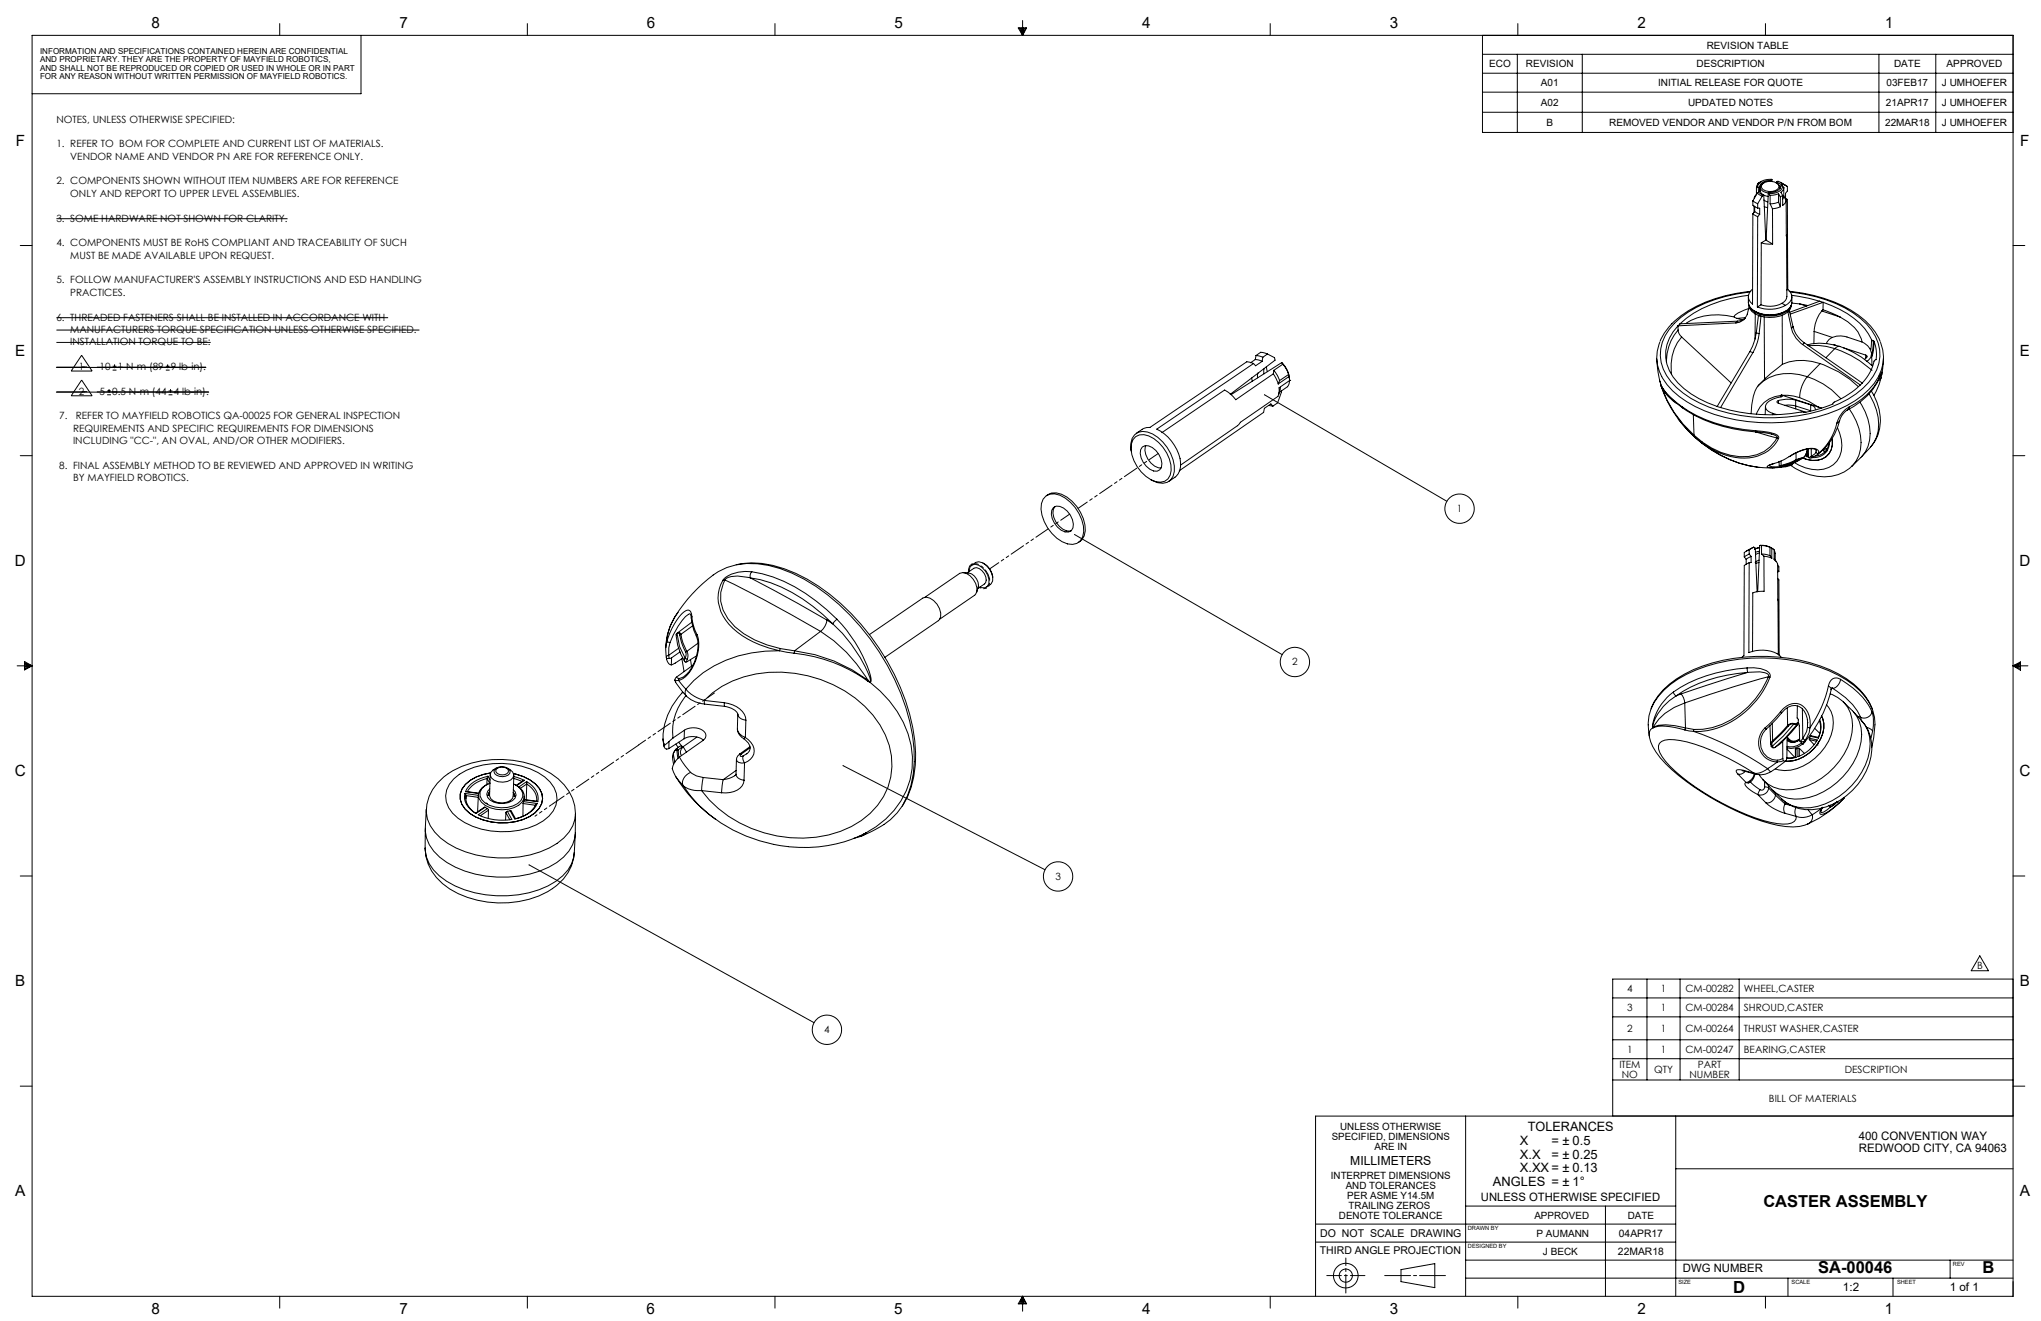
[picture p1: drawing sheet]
<svg xmlns="http://www.w3.org/2000/svg" width="864mm" height="559mm" viewBox="0 0 864 559" stroke-linecap="round" stroke-linejoin="round" font-family="sans-serif">
<g fill="none" stroke="#000" stroke-width=".42">
<path d="M13.6 15h838.2v533.4h-838.2zM118.4 10v5M152.8 15v24.7h-139.2M223.1 10v5M327.9 10v5M430.8 11.8h3.6l-1.7 3.2zM431.5 11.8l1.2 3.2M432.1 11.8l.6 3.2M432.7 8.7v6.3M433.1 11.8l-.4 3.2M433.8 11.8l-1.1 3.2M537.5 10v5"/>
<path d="M627.3 15v41h224.5M642.2 10v5M747 10v5M627.3 23h224.5M627.3 39h224.5M627.3 31h224.5M642 23v33M669.5 23v33M795 23v33M819.1 23v33M627.3 47.5h224.5M743.2 79.3v3"/>
<path d="M743.7 77.7l.7-.4-.9 .9-.3 1.1M743.7 77.7v.4M743.8 79.2l.2 .1M743.8 79.2l-.6 .1M744 79.3l.1 2.1M744.6 79l.2 1.9M744.6 79l-.6 .3M744.8 79.2a3.1 3.1 0 0 0 3.3 3.9M745.3 76.7l-1.6 1M745.7 77.8a5.1 5.1 0 0 1 6.9 .5l.1 .8a4.6 4.6 0 0 1-7.3 .3l-.1-.8zM746.3 77.4a2.13 2.13 0 0 0-1.2 2.8l.9 .8 2.4 .6M749.2 76.3a3.8 3.8 0 0 0-4.6 2.7"/>
<path d="M749.2 76.3v.4M749.8 76a5.4 5.4 0 0 0-6 2.5v.7M749.8 76l-.6 .3M749.8 76v.8M751.6 77.4a2.18 2.18 0 0 1 1.5 2.4M751.7 77l2.1 1.2M751.7 77l.6-.3 2.1 1.2M751.7 77l-.1 .6M753.2 79.2v.4M753.4 78.8a3.8 3.8 0 0 1-4.6 2.6l-.6 .4M753.4 78.8v.3M753.5 77.2l2.8 1.7"/>
<path d="M753.8 78.2v.5M754.2 78.6a3.4 3.4 0 0 1-3.5 3.1l-2.3 .2M754.2 78.6l.6 .7M754.2 78.6l-.8 .2M754.4 77.9l1.9 1M754.4 77.9l-.6 .3M754.8 79.3l-.3 1.1-1 1 .8 1.3M754.8 79.3v3.6M756.3 78.9v1.9l-.8 1v2.5l.8 .1M23.9 92.5h97.8M741.7 85l2 1.1M741.7 90.5l-.2 38.2a3.7 3.7 0 0 1-.2-6.2"/>
<path d="M741.7 90.5l2 1.2M741.7 85v1.8l2 1.2M742.2 87.1v2.7M742.5 89.5l2.1 1.2M742.5 87.3v2.2M742.5 89.5l-.8 1M743.2 82.2l-1 1.6M743.5 81.7l-1.8 3.3M743.5 81.7l2.2 1.2M743.5 81.7l.6-.3 2.2 1.2M743.7 91.7l-.1 38.2M743.7 88l.9 .1v2.6"/>
<path d="M743.7 86.1v1.9M744.6 90.7l-.9 1M744.8 80.2l-.2 .6M745.7 82.9l-2 3.2M746 82.4v.1M746.3 82.6l.8 19M746.3 82.6l-.6 .3M746.3 84.6l1.7 .8M746.5 87.4l1.4 .4M748.2 81.8l-.9 19.8M748.2 81.8l.2 .1M748.4 81.9l.6 .8"/>
<path d="M749 86.2l1 2.1M749 82.7v3.5M750 88.3v14.9M752.5 82l-3.5 .7M752.5 85.5l-3.5 .7M752.5 82l.8 1.2M752.5 82v3.5M752.5 85.5l.8 2M753.3 83.2v4.3M753.3 87.5l-3.3 .8M754.3 82.7l-1 .5M754.3 82.7v4.2l1.5-1.9"/>
<path d="M754.8 82.9l-.5 1.3M754.8 82.9l1 2.1M755.6 83.9l.7 .5M755.8 85l.3 40.5a3.5 3.5 0 0 1-2.1 2.8M756.3 84.4l.2 38M8.6 103.9h5M745.2 102.7l-.1 26.2M745.2 102.7l2.4 .5h2.4M747.1 101.6h.1M747.1 101.6h.2M747.1 101.6l-1.9 1.1M747.3 101.6l2.7 1.6"/>
<path d="M851.8 103.9h5M23.9 134.4h140.3M23.9 139.6h153.6M710 137.8a16.5 16.5 0 0 0 0 24.2 39.3 39.3 0 0 0 16.6 9.9M710 137.8v1.8M710 139.6l.4 1.5 1.2 1.5M710 139.6a20.5 20.5 0 0 0-4.9 13.6M710.8 137l-.8 .8M733.8 134.1l1.2 .6M733.8 134.1a26.6 26.6 0 0 0-20.2 2.5M734.5 136.6l-24.5 1.2M735 134.7l2.1 .7"/>
<path d="M735.3 135.9l-.8 .7M735.3 135.9l-24.5 1.1M738.5 134.4l-3.5 .3M738.6 134.6l-1.9 1-1.4 .3M739.8 125.5a5.4 5.4 0 0 0 2.7 6.1M739.8 124.9a51.2 51.2 0 0 0-29 12.1M739.9 130.5a11.2 11.2 0 0 0-6.1 3.3v.3M740 129.1a4.3 4.3 0 0 0 2.6 3.7 13.6 13.6 0 0 0 13.8-.8l1-1.2 .6-1.7M740 129v.1M740.1 129.8a7.3 7.3 0 0 1-4.1 6.5l-1.5 .3M740.1 129.3a8.5 8.5 0 0 0 8.6 4.4 8.9 8.9 0 0 0 9.2-4.4M740.4 123.5a58.3 58.3 0 0 0-29.3 10.8 19.5 19.5 0 0 0-8.2 19 25.3 25.3 0 0 0 12.6 15.2 72.1 72.1 0 0 0 50.1 6.5 47.6 47.6 0 0 0 25-13.2 17.3 17.3 0 0 0-.8-24.7 52 52 0 0 0-30.7-13.4l-1.6-.2"/>
<path d="M740.8 123.3a54.7 54.7 0 0 0-33.4 13.6 22.2 22.2 0 0 0-4.9 7.4M742.5 131.6a12.9 12.9 0 0 0 13 0M742.7 132.8l-.1 10.6M745.1 128.9l-1.5 1M746.5 134l.1 26.4M754 128.3a11 11 0 0 1-8.9 .6M754 128.3l1.5 .9M754.1 133.2l.1 20.9M755.5 129.2a14.4 14.4 0 0 1-11.9 .7M756.5 122.4a3.8 3.8 0 0 1 1.6 3.7 3.8 3.8 0 0 1-2.6 3.1M756.5 122.4l-.5 .3M757 123.2a61.6 61.6 0 0 1 29.3 10.1 26.1 26.1 0 0 1 9.2 11.1"/>
<path d="M758 129v.1M758 139a11.6 11.6 0 0 0 4.7 6.7M758 128.2l3.5 .4M758.1 124.9l7.5 1.3 4.3 1.2M758.2 125.5a5.4 5.4 0 0 1-3.5 6.5 14.5 14.5 0 0 1-12.2-.4M758.7 138.3l-1.6-7-.6 .6 1.5 7.1M758.7 138.3l-.7 .7M758.7 138.3a11.8 11.8 0 0 0 4.7 6.7M761.5 128.6l3.3 .6M761.5 128.6l2.9 .9M769.9 127.4l1.5 .5M769.9 127.4l-12.6 4.7"/>
<path d="M770.9 131.6a14.4 14.4 0 0 0-3.3 8.6M770.9 131.6l7.7 2.5M771.3 131.1l7.3 3M771.3 131.1l-.4 .5M771.4 127.9a36.3 36.3 0 0 1 19.2 13.4l1.3 2.4M771.4 127.9l-13.8 5M771.4 127.9l-.1 3.2M778.6 134.1a16.1 16.1 0 0 1 9.3 10.4M23.8 155.4h63.3M23.9 144.9h65.2M23.9 155.3h12M34.5 150.3l4.5 6.7h-8.9z"/>
<path d="M34.6 155.2h2.3M41 155.3h46.2M47.7 156.6h1.6M47.7 154.9h1.6M48.5 154.1v1.7M70.2 156.6h1.6M70.2 154.9h1.6M70.9 154.1v1.7M529.6 159.8l.3 1.5M530.4 153.8l-41 27.7a17.9 17.9 0 0 1 10.1 16.1 7.3 7.3 0 0 1-4.8 6M530.4 153.8l-2.9-.8-40.9 27.8a7.8 7.8 0 0 0-5.8 2.5M531.1 152.1l2.9 .8"/>
<path d="M531.1 152.1l-2 1.4M531.5 150.4l2.8 .7M531.5 150.4l-.4 1.7M532.3 157.8l-.2 2M534 152.9l-2.7 1.8-.9-.9M534.3 151.1l-.3 1.8M534.9 155.9l-.1 2.2M535.9 155l.4 2.2M536.3 149.8l3 1.5 .2 1.1-19 14.4M536.3 149.8l-2.9-.8-1.9 1.4M536.3 149.8l-2 1.3M538.8 158.2l-15.9 10.9a13.8 13.8 0 0 0-4.7-4.1l-26.6 18"/>
<path d="M538.8 158.2l2 4.2M539 156.7l-.2 1.5M539 156.7l1.5 2.1 .9 2.2M542.5 153.5a11 11 0 0 1 3.2 7.4M542.5 153.5l-21.6 13.4M542.5 153.5l.3 .6M542.8 154.1l1.8 2.6 .7 1.7M542.8 154.1l-3.8 2.6M545.3 158.4l.1 .9M545.3 158.4l-3.9 2.6M545.4 159.3l.3 1.6M545.4 159.3l-4.6 3.1"/>
<path d="M701 151.8l.6 5.7 .8 3.9M702.3 144.7a18 18 0 0 0 5.4 20.6 55.3 55.3 0 0 0 31.8 13 71.6 71.6 0 0 0 45.5-8.8 24.1 24.1 0 0 0 11.7-15.7 16.7 16.7 0 0 0-1-9M711.6 142.6a19.7 19.7 0 0 0-4.3 15.9M711.6 142.6l20.9 19.4M740.4 148.7l1.3 .5M740.4 148.7l-13.8 23.2M741.7 149.2l-13.7 23.2M743.1 140.8l.9-7.3 1.1 .3-.8 7.3M743.1 140.8l1.2 .3M743.1 140.8l-.5 2.8-2.2 5.1M744.3 141.1l-.7 3.7-1.9 4.4M754.2 154.1l-4.8 3.8-5.1 4.9"/>
<path d="M762.7 145.7l24.4 17.1M763.4 145l-.7 .7M763.4 145l24.6 17M764.7 145.9a23 23 0 0 1 13.7 .6M764.8 159.3a14.3 14.3 0 0 0-3.3 8.9M764.8 159.3a32.4 32.4 0 0 1 14.1 9.3M764.8 159.3a19.6 19.6 0 0 0-20.5 3.5M765.3 146.3a24 24 0 0 1 11.1 1.2M767.6 140.2l7.7 2.5M767.6 140.2l-.1 5.2M770.1 153.8a42.5 42.5 0 0 1 16.2 9.7M770.1 153.8a22.1 22.1 0 0 0-15.9 .3"/>
<path d="M770.1 153.8l-5.3 5.5M772.9 145.3a6 6 0 0 1 7.7-3 20.1 20.1 0 0 1 9.7 4 3.8 3.8 0 0 1-.4 6.5M775.9 145.9l.6 .1M776.4 147.5a44.6 44.6 0 0 1 15.7 9.1M776.4 147.5l-3.8 3.8M778.4 146.5a37.8 37.8 0 0 1 13.7 8.2l-.2-5.1M778.4 146.5a2.08 2.08 0 0 0-2 1M780.1 147.1l9.3 3.1M789.4 150.2l.5 .3 .1 .5-1.1 1M789.4 150.2v1.4M791.9 143.7l.7 .6M791.9 143.7l-.3 4.2"/>
<path d="M792.6 144.3l-.5 5.3M792.6 144.3l.3 .1M792.9 144.4a13.2 13.2 0 0 1 .7 7.8l-.6 .4a20.1 20.1 0 0 1-5 9.4M792.9 144.4l-.2 3.5-.5 2.8M795.5 159.1a27.7 27.7 0 0 1-13.9 14.4M795.7 158.6a26 26 0 0 1-13.3 13.6M795.7 158.6l.6-1.2-.1 1.2M795.7 158.6l-.2 .5M795.8 158.5l-.3 .6M795.9 159.9l-.7 2.6-2.3 4.8M795.9 159.8l-.5 .9-.7 .3M796.2 158.6l-.3 1.2"/>
<path d="M797 151.8l-.8 6.8M23.8 165.9h64.5M23.9 165.8h12M34.5 160.8l4.5 6.6h-8.9zM34.6 165.7h2.3M41 165.8h47.3M45.3 167h1.7M45.3 165.4h1.7M46.1 164.6v1.6M71.3 167h1.7M71.3 165.4h1.7M72.1 164.6v1.6"/>
<path d="M535.1 167l77.1 45.1M537 171.5l1.6 .3M538.6 171.8l-.9-.9-2.7 1.8-.3 1.7-35.7 24.7M541.4 161l-.6 1.4M541.8 163.8l-.8 3.1M542.2 165.3l-1.6 5.1-2 1.4M545.6 161.1l-.8 2.5-3.5 2.4M545.7 160.9l-4.5 3.1v2l-.5 1.7-15.8 10.9-1.3 1.5-24.1 16.6M545.7 160.9h.1M702.4 161.4l.5 1.9M702.4 161.4l.5 1.8M702.9 163.3v-.2a24.4 24.4 0 0 0 8.8 8.9"/>
<path d="M702.9 163.3l.3 .8M702.9 163.3h.1M702.9 163.3v-.2a23 23 0 0 0 9 9.4M702.9 163.3l.3 .7M703.2 164.1a50.5 50.5 0 0 0 13.3 20.3M703.2 164a48.2 48.2 0 0 0 13.6 20.1M703.2 164v.1M703.2 164a17.5 17.5 0 0 0 6.3 6.7M710.1 177.3a50.9 50.9 0 0 0 33.8 20.4M711.7 172a61.2 61.2 0 0 0 31.2 10.2M711.7 172l.2 .5M711.9 172.5a60.4 60.4 0 0 0 31.1 10.2"/>
<path d="M716.5 175.4l.3 8.7M726.6 171.9l1.4 .5M743.9 163.2a14.6 14.6 0 0 0-2.7 8l-.3 3.7M744.3 162.8l-.4 .5M747 172l-.1 3.3M750 174.8l1.8 .6M750 174.8v.6M752.5 169.4l-.6 .6 .5 .6 11.8 3.8M752.5 169.4v1.2M753.7 167.1l.4 .4-.5 .4a7.7 7.7 0 0 0-6.5 3.5 2.77 2.77 0 0 0 2.5 3.3l.4 .1M753.7 167.3a11.8 11.8 0 0 0-10.5 7.9M753.7 167.3l.4 .3"/>
<path d="M753.7 167.1l.4 .1M753.7 167.1v.2M753.7 167.3v.6M754.1 167.2l4.8 .3 2.6 .7M754.1 167.2l15.1 4.9M755.2 171.4l1.5-.1 3.1 .4M759.8 171.7v1.3M759.8 169.3a13.9 13.9 0 0 0-7.3 .1M759.8 169.3l6.4 2M759.8 169.3v2.4M761.5 168.2l4 1.7 3.7 2.2M766.2 171.3l1.1 .5 .8 1.2"/>
<path d="M766.2 171.3l-.1 2.4-6.3-2M769.2 172.1l1.6 .5M777.2 179a23.6 23.6 0 0 1-7.8 12.8M778.4 177.9a24.7 24.7 0 0 1-9.2 14.3M778.4 177.9l-1.2 1.1M781.6 173.5l-1.7 1.6-1.5 2.8M782.4 172.2a10.9 10.9 0 0 0-5.2 6.8M782.4 172.2l-.8 1.3M782.5 173a22.5 22.5 0 0 1 4.1 19.6l-1.2 2.3-1.8 2.3M787 170.1a22.2 22.2 0 0 1 3.4 18.7 22.7 22.7 0 0 1-6.8 8.4M787.1 162.8a52.5 52.5 0 0 1-11.5 7.7v.4l-1.4 .5a45.5 45.5 0 0 1-11 3l-.4-.1a76.5 76.5 0 0 1-34.8-1.9M788 162l-.9 .8"/>
<path d="M790.9 166.7a22.2 22.2 0 0 1 3.1 18.3l-1.1 2.3-1.4 1.9M791.8 165.4a19.6 19.6 0 0 1 .3 23.1l-.7 .6M8.6 192.8h5M478.6 190.8l-.1-.8a5.8 5.8 0 0 1 7-7.3 17.4 17.4 0 0 1 11.4 16.7 5.2 5.2 0 0 1-7 4.8l-3-1.3M480.6 184.7a6.8 6.8 0 0 1 7.6 .8 16.5 16.5 0 0 1 7.3 13.5 4.8 4.8 0 0 1-6.4 4.8 15.8 15.8 0 0 1-10.4-16l.7-1.8zM483.3 189.1a4.4 4.4 0 0 1 5.8 1.5 8 8 0 0 1 2.4 7l-.8 1.1a4.2 4.2 0 0 1-5.7-1.5 7.8 7.8 0 0 1-2.4-6.9zM484.8 188.5a7.9 7.9 0 0 0 6.5 9.5M716.5 184.4l3.7 3M716.8 184.1l-.3 .3M716.8 184.1l3.5 2.9M720.2 187.4a44.9 44.9 0 0 0 27.5 10.5h3.2M720.3 187l-.1 .4"/>
<path d="M742.9 182.2a21.7 21.7 0 0 1 9.1 1.9l.7 .9-.2 .5M742.9 182.2l.1 .5M743 182.7a15.5 15.5 0 0 1 8.9 2l-.1 .6M743 182.7h.1M743 182.7l8.8 2.6M748.6 196.8l1.2 .6h3.7M750.7 196.1l-2.3 .9M751.8 185.3l.7 .2M751.8 185.3a15.5 15.5 0 0 1-15.7 7.9 30.5 30.5 0 0 1-15.8-6.2M752.5 185.5a15.9 15.9 0 0 1-16.2 8.2 31.5 31.5 0 0 1-16.1-6.3M752.8 195.1v1.8M752.9 196.9l.6 .5"/>
<path d="M752.9 196.9h.7M753.4 197.4h.2M753.5 197.4h.1M753.6 195v1.9M753.6 196.9l.3 .2M753.9 197.1l-.4 .3M757.2 196.5a22 22 0 0 0 23.1 3.1l3.3-2.4M758.3 196.6l-.4-.2-2.2 .7v.3M758.3 196.6l-2.6 .8M758.8 195.9l-.5 .7M759.9 191.6l.1 2.9M760 194.5l-3.1 1.4-3.3 1"/>
<path d="M760 194.5l.3 .1M760.3 194.6l-3.1 1.5-3.3 1M762.6 193.8l-2.3 .8M762.6 193.8l-4.4 2.3-4.7 1.3M762.7 193.6l-2.7 .9M762.7 193.6l-.1 .2M762.8 193.7a9.1 9.1 0 0 0 11.1-1.8 8.6 8.6 0 0 0 1.4-6.1 7.5 7.5 0 0 1-8.5 9l-3.5-.8M763.2 193.6h-.1a27.8 27.8 0 0 1-9.5 3.8M763.9 192.6l-1.2 1M763.9 192.6l-1.3 1.2M764.4 191.7v1.4M764.4 193.1l.8 .3"/>
<path d="M764.5 191.1l-.5 1.5M764.5 191.1l-.6 1.5M764.5 189.7v1.4M765 192.7l-.6 .4M765 190.1v2.6M765 189.9l.1 3 .3 .7M765.1 192.5l-.1 .2M766.4 189.8v3.3M766.4 193.1l-1 .5M766.7 193.6h.1M766.7 193.5l-.9 .3-.4-.2M767.4 193.1l-.7 .5"/>
<path d="M768.4 191.2l-2 1.9M768.4 191.2l.3 .5 .7 .1M768.4 190.6v.6M768.5 190.6v-.2a5.5 5.5 0 0 0-5.5 0l-3 1.2-2.7 1.5M769.2 192.2l-2.2 1.2-.6-.3M769.4 191.8a1.77 1.77 0 0 0-2.2-2.1 20.4 20.4 0 0 0-11.7 4.4l-3.3 1.5a6.6 6.6 0 0 0-4.4 2l2.3 .3 5.6-.5M769.4 191.8l-.2 .4M771.2 190.4l1.3 1M771.3 190.3l1.2 1.1M771.8 189.8l1.2 1M772.2 191.1l-2.2 1.4-1.9 .4M772.3 189.4l.7 .6"/>
<path d="M772.5 191.4a6.8 6.8 0 0 1-5.8 2.2M773 190v.8M773.9 187.7l-.9 2.3M774.1 187.4l-.2 1.5-.9 1.9M777.6 181.1a13.4 13.4 0 0 1-.3 13.9 11.7 11.7 0 0 1-13.4 2.9l-4.5-2.1M791.5 189.2l-3.7 3.9M851.8 192.8h5M442.6 209.8a7.1 7.1 0 0 1 8.1 .9 17.8 17.8 0 0 1 7.8 14.3 5.2 5.2 0 0 1-6.8 5.1 16.9 16.9 0 0 1-11-17l.7-1.9zM442.7 209.7a5.7 5.7 0 0 1 6.4-.6 17.4 17.4 0 0 1 10.1 15.4 5.6 5.6 0 0 1-2.9 5M445.7 214.7a4.5 4.5 0 0 1 5.9 1.5 8 8 0 0 1 2.4 7.1l-.7 1.2a4.4 4.4 0 0 1-5.8-1.5 8 8 0 0 1-2.5-7.1zM446.4 214.3a5.7 5.7 0 0 0 .4 6.5 6.3 6.3 0 0 0 6.5 3.7M312 238.8a38.6 38.6 0 0 1 24.7 3.7 93.1 93.1 0 0 1 41.7 42.7 74.8 74.8 0 0 1 8.9 38.5 36.3 36.3 0 0 1-5.2 16.9"/>
<path d="M411.1 239.1a4 4 0 0 1 6.1-.1 7.9 7.9 0 0 1 2.8 6.7l-.6 1.2-1.9 1.4M415.9 238.2l.4 .2a7.5 7.5 0 0 1 3.8 5.8M454.7 226.1l87.8 50.8M738 235.6l.9 1M738.9 236.6v2.2M740.1 238l-2.1 1.2-.1 38-.8 .8M740.1 238l-.1 38a14.2 14.2 0 0 1 12.9 1.2l.8 .8M740.1 234.4l-2.1 1.2M740.1 232.6l-2.1 1.1v1.9M740.1 234.4l.8 1M740.1 232.6v1.8M740.9 235.4l-2 1.2"/>
<path d="M740.9 235.4v2.5l-.8 .1M742.1 231.5l-2 1.1M742.1 231.5l.6 .3 .8 18.6M742.1 231.5l-3.1 1.6M744.3 237.9l-1.3 .4M744.3 237l-1.7 .9M744.5 233.9l-1.7 .8M744.5 233.2l-1.8 .4M744.6 231.6l-2.2 .7 2.1-.6M744.8 230.7a8.1 8.1 0 0 1 5.4 1.5M744.8 230.7l-1.1 19.6M744.8 230.7l.5 .1"/>
<path d="M745.3 234.4l1.1 .9M745.3 234.4l3.6 .7M745.3 230.8l3.6 .7M745.3 230.8v3.6M746.4 235.3v14.8l-2.5 .1-2.3 .6-.1 24.9M746.4 235.3l3.3 .8M748.9 235.1l.8 1M748.9 231.5v3.6M748.9 231.5l.8 .4M749.7 231.9l1 .6v4.2l1 .9 .5 1.1 .2 38.1M749.7 231.9v4.2M750.7 236.4l.9 1.2"/>
<path d="M750.7 232.9l.4 1v3.1M752.2 238.9l.5 .9v1.9M286.9 259a24.8 24.8 0 0 0-5.2 15M291.1 260a24.1 24.1 0 0 0-7.6 11.9M291.3 259.9l.5-.3 .3 .3 .4 1.6M305.9 245.5a15.2 15.2 0 0 0 2.5 18.6 39.1 39.1 0 0 0 21.4 11.2M306.7 245.4a14.7 14.7 0 0 0 1.3 16.3 32.7 32.7 0 0 0 16.5 11.1l5.7 1.6M306.7 245.4a528.2 528.2 0 0 1 40.5 21.7M306.7 245.4l-.8 .1M317.5 244.4a63.7 63.7 0 0 1 34.9 19.5M317.5 244.4l20.1 10.8 12.3 7.1M317.5 244.4a15.1 15.1 0 0 0-10.1 .2l-.7 .8"/>
<path d="M318.1 241.9a61.2 61.2 0 0 1 31.7 16l4.3 4M318.1 241.9a13.1 13.1 0 0 0-12.2 3.6M318.1 241.9a2.77 2.77 0 0 0-.6 2.5M391.3 252.7l14.7-10.1a3.7 3.7 0 0 1 4.5 1 7.7 7.7 0 0 1 2.8 6.7l-.9 1.5-14.7 10.1M407.6 242.2a5.6 5.6 0 0 1 5.4 2.4 5.6 5.6 0 0 1 .3 5.9M409.2 242.3l2.8-1.9a4.2 4.2 0 0 1 5.1 3.7l.2 1.3-.2 1.1-3.4 2.5M410.1 241.8a2.56 2.56 0 0 1 2.4-3.1 7.7 7.7 0 0 1 5.9 8.1 2.51 2.51 0 0 1-3.8 1.6M752.2 244.7l.5 .6 .1 32.1M752.7 241.7l-.5 .3M752.7 241.7h-.5M10.4 279.9l3.2 1.8-3.2 1.7zM282 278.2v.5"/>
<path d="M282 271.7a28.3 28.3 0 0 1 7.1-15.9l3.8-4.6 4.3-4.2a28.3 28.3 0 0 1 28-7.8 69.4 69.4 0 0 1 34.5 21 98.8 98.8 0 0 1 26.4 50.9 44.1 44.1 0 0 1-4.4 29.9 34.1 34.1 0 0 1-14.8 11.6l-2.5 1.1M282 271.7l1.5 .2M282 271.7l-.3 2.7 .3 3.8M282 278.6v.2a3.1 3.1 0 0 0 2.1 2.4M282.9 277.2a.9 .9 0 0 0-.9 1M282.9 277.2l.2 1.3M283.1 278.5l-1.1 .1M283.5 271.9l-.5 2.1-.1 3.2M284.2 278.3l-1.1 .2M284.2 278.3l-.1 2.9M286.1 268.6a23 23 0 0 0 3.8 11.4l.6-.1M286.5 268l.8-.1 .3 .7"/>
<path d="M286.5 268l1 5.5 2.4 4.9M286.5 268l-.4 .6M286.6 267.8l-.5 .8M286.6 267.8l.9-.2 .6 .7M286.6 267.8l-.1 .2M287.2 274.2l-4.3 3M287.6 268.6l.9 3.7 1.6 3.6M287.7 275.8l-3.5 2.5M288.1 268.3l.9 3.7 1.6 3.6M288.1 268.3l-.5 .3M288.6 278.6l.9 5.5M288.9 278.4l-4.8 2.8"/>
<path d="M289.9 278.4l.9 .4M289.9 278.4l-.2 1.4M290.1 275.9l.2 1.2-.4 1.3M290.6 275.6l.5 1.5-.3 1.7M290.6 275.6l-.5 .3M290.6 279.9h-.1M290.8 278.8l-.3 1.1M292.2 279l.4 2.8M292.7 263.2l-6.1 4.6M292.8 260.9l-.3 .4a18.7 18.7 0 0 0 2.2 8M292.8 260.9a19.9 19.9 0 0 0 2.1 7.5M292.8 260.9a2.41 2.41 0 0 0-1.5-2.8 10.1 10.1 0 0 0-5.9 5.8l-2 4-1.4 3.8"/>
<path d="M293.1 264.7l-5 3.6M294.6 277.5l-3.9 2.5M294.7 269.3a16.6 16.6 0 0 1-3.2 15l-.6 .5M294.9 268.4a18.1 18.1 0 0 1-6 18.7l-1.8 .7M294.9 268.4l-.2 .9M295.3 272.1l-4.7 3.5M329.8 275.3a51.5 51.5 0 0 0-36.2 12.5l-3.4 3.7M329.8 275.3l6.2 1M330.2 274.4l-.4 .9M330.2 274.4l6 .9M336 276.3a63.7 63.7 0 0 1 31.1 11.8M336.2 275.3a64.6 64.6 0 0 1 31 12.4"/>
<path d="M336.2 275.3l-.2 1M347.2 267.1a61.5 61.5 0 0 1 20 20.6M347.2 267.1l-11 8.2M349.9 262.3a7.1 7.1 0 0 1-2.7 4.8M349.9 262.3l2.5 1.6M352.4 263.9a53.2 53.2 0 0 1 15.9 23.9l-.2 .6M354.1 261.9a55.8 55.8 0 0 1 14.5 25.4l-.1 1.1-.5 .1M354.1 261.9l-1.7 2M367.8 268.5l22.7-15.5a3.7 3.7 0 0 1 4.5 1 8 8 0 0 1 3 7l-1 1.6-22.6 15.5M7.3 281.7h6.3M10.4 280.5l3.2 1.2M10.4 281.1l3.2 .6"/>
<path d="M13.6 281.7l-3.2 1.1M13.6 281.7l-3.2 .5M285.6 287.7v.1a18 18 0 0 0 4.8 6.7v-.1a2.6 2.6 0 0 1-.2-2.9M285.6 287.7l1.5 .1M286.2 286.5l1.3 .5M286.2 286.5l-.6 1.2M287.1 287.8l3.1 3.7M287.5 287l-.4 .8M289 292.8a28.2 28.2 0 0 0-8.4 19.8l.3 2M290.2 294.4a23.5 23.5 0 0 0-5.4 17.8M290.2 291.5l2.2 2.2 1.4 .8 4.2 1.8M290.4 294.4a11.6 11.6 0 0 0 7.8 3.4"/>
<path d="M291 284.8l-1.8 1.6-1.7 .6M293.2 281.4l-7 5.1M298 296.3a42.1 42.1 0 0 1 32.8-12 53.1 53.1 0 0 1 38.6 18.2 31 31 0 0 1 6.3 30.5 34 34 0 0 1-25.1 20.2 53.5 53.5 0 0 1-53.7-18.8M298 296.3l.2 1.6 8.4 .9M298 296.3l8.5 1M306.5 297.3a10.4 10.4 0 0 1 9 6.1l.1 1.3M306.5 297.3l.1 1.5M306.6 298.8a5.9 5.9 0 0 1 5.6 3.3M367.1 288.1l.9 .4M367.2 287.7l-.1 .4M367.2 287.7l.9 .7M368 288.5a44 44 0 0 1 18.1 31.7 34.8 34.8 0 0 1-20 32.3"/>
<path d="M368.1 288.4l-.1 .1M698.7 299.5a29.6 29.6 0 0 1 14.1-14.3 74.6 74.6 0 0 1 65.1-.1 29.6 29.6 0 0 1 14.2 14.4M708.1 292.7a21.1 21.1 0 0 0-8.9 14.7l.1 .4M708.1 292.7l.5 1.2 .6 .5M709.2 294.4a19.7 19.7 0 0 0-9.9 12.8v.5M711.3 293.5a6.4 6.4 0 0 1 1.6 3.9M711.3 293.5l-2.1 .9M712.9 297.4a22.7 22.7 0 0 0-13.3 10.2M712.9 297.4l.3 10.5M739.2 282.5a12.3 12.3 0 0 1 9.2 1.9l.7 1.3-.2 .8M739.2 282.5a62.1 62.1 0 0 0-31.1 10.2M739.2 282.5l.3 1.9"/>
<path d="M739.5 284.4a12.2 12.2 0 0 1 8.7 1v.9M739.5 284.4l-28.2 9.1M739.5 284.4a59.7 59.7 0 0 0-30.3 10M748.2 286.3a35.9 35.9 0 0 1-27.7 22.2l-3.8 .1M748.2 286.3l.7 .2M748.2 286.3a467.8 467.8 0 0 0-35.3 11.1M748.9 286.5a36.2 36.2 0 0 1-29.4 22.9h-2.9M756.2 299.4l.2 7.5M760.5 298.6l-.1 5.1 .5 .5v1.7M762.6 299.9l.2 12.5M772.9 298.2a11.9 11.9 0 0 1 1.9 12.7 22.8 22.8 0 0 1-19.7 15.1l-3.9-.7M773.6 290.2a50.2 50.2 0 0 1-7.8 17.7"/>
<path d="M773.6 290.2l1 .7 .2 .8M774.4 293.5a14.7 14.7 0 0 1 5.6 3.4M774.8 291.7a52.3 52.3 0 0 1-12.1 23.2M775.2 290.8l-.4 .9M778.8 287.4a3.3 3.3 0 0 0-3.5-.2 3.3 3.3 0 0 0-1.7 3M778.8 287.4a30.6 30.6 0 0 1 13.3 13.6M778.8 287.4a3.9 3.9 0 0 1-3.5 3.7 30.4 30.4 0 0 1 12 12.4M780 296.9a15.1 15.1 0 0 1 3 16 31 31 0 0 1-24.4 21.1 13.5 13.5 0 0 1-14.2-6.3M780 296.9a19.7 19.7 0 0 1 7.5 11 26.6 26.6 0 0 1-10.2 23 25.4 25.4 0 0 1-20.7 6.8 12.8 12.8 0 0 1-6.9-3.8l-3.6-3.9M851.8 281.7h6.3M851.8 281.7l3.1 .5M851.8 281.7l3.1 1.1"/>
<path d="M851.8 281.7l3.1-1.7v3.5zM854.9 281.1l-3.1 .6M854.9 280.5l-3.1 1.2M280.5 312.7l.3 2.3 .1-.4M280.8 314.5l.1 .9M280.9 314.6l.1 .7M280.9 315.5l.1 .1M280.9 315.5a1.34 1.34 0 0 0 .7 1.2 1.34 1.34 0 0 0 1.4 0M280.9 315.3v.2M281 315.3h.1M283.1 313.7l-2.1 1.6M283.1 313.7l-.1 3"/>
<path d="M284.8 312.2l-1.7 1.5M284.9 318.7l-.3 1.5M284.9 318.7l.6 3.7M285.9 314.8l1.1 1.4M286.1 316.8l-1.2 1.9M286.1 316.8l.5-.1 .3 .6M286.4 317.4l-.1-.4h-.3l-1.1 1.7M286.4 317.4l.5 3.3M286.9 317.3l-.5 .1M286.9 317.3l.4 3M287.2 314l1.3 1.7M287.5 315.7l-1.4 1.1"/>
<path d="M287.6 315.7l1.3 .1M288.9 315.8l.2 .1M288.9 315.8l-2 1.5M289.1 315.9a2.47 2.47 0 0 0-.7 3.7M289.1 315.9l1.3 2.3M289.5 312.5a7.7 7.7 0 0 1 8.1 .6M289.5 312.5l-6.5 4.2M289.6 308.9a6.6 6.6 0 0 1 9 1.6 2.42 2.42 0 0 1-1.1 2.7l-10 7.1M289.6 308.9l-4.8 3.3M289.6 308.9l-.1 3.6M294.9 311.8l-5.9 4.1M312.2 302.1v.3a3.4 3.4 0 0 0 3.4 2.3"/>
<path d="M312.2 302.1l-.2 6.3M313.8 318.9l-.6 1 1.3-.1M313.8 318.9l-.9 .1M314.5 319.8a3.1 3.1 0 0 0 .5 2.9M315.4 312l-.8 .5a4.4 4.4 0 0 1 2.4 5.3l-1.1 1.1M315.4 312a4.8 4.8 0 0 1-3.4-3.6 4.5 4.5 0 0 0 2.6 4M315.4 312a6.1 6.1 0 0 1 3 8.1l-2 2-1.4 .6M315.6 304.7l-.2 7.3M315.9 318.9l-1.4 .9M317.3 315.8l-4.4 3.2-.7 .8-.6 1.4M317.4 316.3l-3.6 2.6M697.9 311.4a21.1 21.1 0 0 0 7 11.8 109.3 109.3 0 0 0 47.4 25.9 21 21 0 0 0 12.3-.4"/>
<path d="M699.3 307.8l-1 .9-.5 1.2v1.4a21 21 0 0 1 9.1-21.8 64.1 64.1 0 0 1 39-11.2 66.7 66.7 0 0 1 35.5 9.4 24.5 24.5 0 0 1 11.8 15.7 32.9 32.9 0 0 1-1.1 12.4M699.3 307.8l.3 .1M699.3 307.7v.1M699.6 307.9a21.3 21.3 0 0 1 13.3 .9M699.6 307.6a20.7 20.7 0 0 1 13.6 .3M699.6 307.6v.3M699.6 307.6l-.3 .1M712.9 308.8l3.7 .6M713.2 307.9l-.3 .9M713.2 307.9l3.5 .7M716.6 309.4a130.6 130.6 0 0 1 31.3 15.8M716.7 308.6l-.1 .8"/>
<path d="M746.9 307.9l.5 .6a7.5 7.5 0 0 0-2.1 8.1 7.5 7.5 0 0 0 6.8 5M746.9 307.9a8.2 8.2 0 0 0-2.4 9 8.2 8.2 0 0 0 7.6 5.4M748.9 307l.3 7.9M749.5 315.7l.7 .7 .8-.2M749.9 315.7l.6 .5h.5M749.9 315.7h-.4M749.9 306l.1 7.4M750 313.4l.3 .3M750 313.4l-.7 1.1 .2 1.2M750.3 313.7a1.61 1.61 0 0 0-.4 2M753.4 301.1a6.7 6.7 0 0 1 9.4-2.4 9.6 9.6 0 0 1 3 9.2M753.4 301.1l-3.1 3.5-3.4 3.3"/>
<path d="M753.4 301.1l.5 .5M753.9 301.6a5.6 5.6 0 0 1 9.4-1l1.4 3.3 .1 3.8M753.9 301.6l-6.6 6.9M754.3 313.6v7.2M756.1 311.7a3.3 3.3 0 0 0 5.3 .9M756.1 316.8l3.3 3.6M756.2 313a3.4 3.4 0 0 0 5.3-.1 3 3 0 0 1-5.2-.9l.7 1.3M756.2 311.8l-.1 8.6a1.37 1.37 0 0 1-.9 1.6l-.5-.2M756.4 306.9l-6.4 6.5M756.4 306.9l.3 .2M756.7 307.1l-6.4 6.6M757 313.3h.1"/>
<path d="M759 306.3a2.31 2.31 0 0 0-2.3 .8M759 306.3l-4.4 5.1-4.7 4.3M759 306.3l1.3 .1M759 306a2.92 2.92 0 0 0-2.6 .9M759 306v.3M759.9 316.8l-.2 .1v3.4l.2 .1M759.9 316.8v3.6M760.2 307.1l-2.1 2.5-4.7 4.9-2.4 1.7M760.3 306.4l-5 5.8-4.3 4M760.3 306.4l.5-.3-.6 1M760.3 306h-1.3M760.3 306v.4"/>
<path d="M760.7 316.5l-.8 .3M760.7 316.5l.7 .1M760.8 305.9l-.6 1.2M760.8 305.9l-.5 .1M760.9 305.9l.2 .2M761 305.9l.3 1.2 .2 6.2 .3 .4M761.4 316.6l2 2M761.4 316.6v3.2M761.6 313.5l1.2 1.3M761.8 313.7l1.3-.1v.3M762.3 314.3a7 7 0 0 1-6.2 1.4M762.8 312.4l.9 .8"/>
<path d="M762.8 312.4l-1 1.3M763.1 313.9l-.3 .9M763.7 313.2l-.6 .7M763.8 313.8a7.6 7.6 0 0 1-7.7 2.5M764.8 307.7l-.4 1.8-1.6 2.9M764.8 307.7l1 .2M764.9 305.6l.1 .2M765.6 312.3l3.3 .7a15.9 15.9 0 0 1-8.2 7.1v-3.6M765.6 312.3v.6M765.6 312.9l1.9 2M765.6 312.9l3 .6M765.8 307.9l-.3 2.1-1.8 3.2"/>
<path d="M766 311.5l-.4 .8M766 311.5l3.4 .7M766.3 311.3l-.3 .2M766.3 311.3l3 .6M767.8 308.1l2.1 2M769.1 314.4l.1 .8M769.3 311.9l.1 .3M769.8 304.9a8.8 8.8 0 0 1-.4 7.1M770 304.6l.2 .6a10 10 0 0 1-.8 7M770.7 302.9a11.3 11.3 0 0 1-1.7 12 15.9 15.9 0 0 1-13.4 7.1 16.2 16.2 0 0 0 16.1-16.1l-.9-2.9M784.2 301.1l3.6 3.9a15.8 15.8 0 0 1 2.6 15.6 31 31 0 0 1-24.3 21.1 14.8 14.8 0 0 1-12.2-3.7l-3.8-3.7M786 303l1.3 .5"/>
<path d="M787.3 303.5l.2 1.2M787.9 305.1a18.6 18.6 0 0 1 1.8 21.1 28 28 0 0 1-25.9 16.3 16.1 16.1 0 0 1-9.9-4.5M789.8 307.7l2 .9 .5 .8M792.1 301a15.6 15.6 0 0 1 .2 8.4M792.1 301a3.3 3.3 0 0 1-4.8 2.5M792.3 309.4l-.6 2.8M191.9 329.5a28.8 28.8 0 0 1 20.7-6.6 28.6 28.6 0 0 1 20.2 7.9 9.8 9.8 0 0 1-.5 14.4 28.4 28.4 0 0 1-20.6 6.6 28.7 28.7 0 0 1-20.2-7.8 9.9 9.9 0 0 1 .4-14.5zM196.7 335.6a7.9 7.9 0 0 0 4.7 8.5M196.7 335.6l.5 1M196.7 335.6l5.7 .8M197 334.9l5.5 .6M197 334.9l5.5 .8"/>
<path d="M197.2 336.6a7.6 7.6 0 0 0 4.1 7.5M197.2 336.6v1.3M197.2 336.6l5.2 .7M202.4 336.2l-.3 7.2M205.7 339.6l.5 .4M206.1 329.3a12.2 12.2 0 0 0-8.3 5.6M206.1 329.3l-.1 2.7M206.1 329.3l1.1 2M206.5 328.4a12.4 12.4 0 0 0-9.5 6.5M206.5 328.4l-.4 .9M206.5 328.4l.8 1.6M206.5 331.6a4.8 4.8 0 0 0-3.9 4.1 4.8 4.8 0 0 0 2.7 5 14.3 14.3 0 0 0 14.2-.1 4.4 4.4 0 0 0 .4-7.5l-1.8-1.1"/>
<path d="M206.6 336.5h.1M207.2 334.9l-.6 1.6zM207.2 333.7a2.74 2.74 0 0 0 .1 4.7 8.3 8.3 0 0 0 10.6-.8l.5-1.3-.4-1.3-.8-1M207.4 331.3a4.7 4.7 0 0 0-3.5 7 12.2 12.2 0 0 0 16.5 .3 4 4 0 0 0-1.3-6l-1.8-1M207.4 327.7l-.2 8.7a3.5 3.5 0 0 0 3.3 3.1 6.2 6.2 0 0 0 6.4-1.8l.5-9.8M207.6 327a16.7 16.7 0 0 0-12.1 6.8 7.8 7.8 0 0 0 3.3 10.3 25 25 0 0 0 27.6-.2 7.6 7.6 0 0 0 .2-12.3 20.3 20.3 0 0 0-9.3-4.4M209.9 325a4.1 4.1 0 0 1 6 1.4 2.74 2.74 0 0 1-3.2 2.1 3.3 3.3 0 0 1-3.7-2l.2-.8zM209.9 325.5a3.3 3.3 0 0 1 5.3 .6 3 3 0 0 1-2.7 1.7 3 3 0 0 1-2.7-1.6zM210 324.9a4 4 0 0 0-2.6 3 4.8 4.8 0 0 0 5.4 3 4 4 0 0 0 4.6-3.2l-.5-1.2-2-1.5M217.2 335.2l.5 1.6zM217.3 329.3l3.7 1.3M217.4 328.5l4.5 1.6"/>
<path d="M217.7 336.8h.1M221.3 339.9v5.2M221.3 339.9l5.3 .7M221.5 339.1l-.2 .8M221.5 339.1l5.8 .8M221.8 338.3l-.3 .8M221.8 338.3l5.7 .8M221.8 338.2v.1M221.8 338.2l5.4 .7M221.9 336.8l-.1 1.4M221.9 330.1l-3.4 2.1M221.9 330.1l-3.2 2.2"/>
<path d="M222.8 330.6a8 8 0 0 1 4.7 8.5M222.8 330.6l.1 1M222.8 330.6l-3.2 2.3M222.9 331.6a7.6 7.6 0 0 1 4.1 7.3M222.9 331.6l-.2 6.7M222.9 331.6l-2.7 1.8M227.2 339l.3 .1M227.3 339.9a12.8 12.8 0 0 1-9.5 6.5l-1.9-3.4M227.3 339.9l-.7 .7M284.6 320.2l.4 3.2M285.9 328.5l1.7 2.6a61.1 61.1 0 0 0 15.2 15.5M285.9 328.5l3.1 3.7"/>
<path d="M287.5 320.3l2.1 3.3 2.6 3.1M287.5 320.3a5.4 5.4 0 0 0-1.6 8.2M289 332.2a60.1 60.1 0 0 0 44.6 25.9 57.8 57.8 0 0 0 31.5-5.1M289 332.2l2.2 1.5a12.8 12.8 0 0 0 5.7 .7M292.2 326.7l2.5 1.5 2.8 .7M292.2 326.7a4.7 4.7 0 0 0-3.2 5.5M296.9 334.4l8.4 1M297.5 328.9l-.6 5.5M297.5 328.9l8.5 .9M306 329.8l-.7 5.6M311 328l-2.6 1.3-2.4 .5M311.4 327.5l-.5 .6"/>
<path d="M311.4 327.5a3.2 3.2 0 0 0 3.4 2.6M311.5 325.9l-5.5 3.9M311.6 321.2l-.2 6.3M311.6 321.2a2.4 2.4 0 0 0 3.4 1.5M314.8 330.1a6.2 6.2 0 0 1-5.9 5.1l-3.6 .2M315 322.7l-.2 7.4M356.7 323.9l85.5 44M735.4 327.5l3.4 3.5M737.1 326l1.2 .2M737.6 325.9l-.9-.3a1.81 1.81 0 0 0-2.1 .4l.8 1.5M737.6 325.9l.7 .3M737.6 325.9l4.7 1.2"/>
<path d="M738.3 326.2l4.7 1.3M738.4 326.3l-.4 .4a3 3 0 0 1-2.6 .8M738.8 331l-.4 .2a1.45 1.45 0 0 0 .7 1.8l2.5 1.9 2.2 1.2M738.8 331l1.1 .2M739.9 331.2h.1M740.5 330.3l1.5 1.8 2.7 1.9M742.3 327.1a4.4 4.4 0 0 1-3.5 3.9M742.3 327.1a98.8 98.8 0 0 0-31.3-13.8 12.2 12.2 0 0 0-7.9 .3 3.3 3.3 0 0 0-.8 4.8 39.8 39.8 0 0 0 12.1 12.4 105.6 105.6 0 0 0 34.9 17.1 16.8 16.8 0 0 0 8.7 .3l1.2-.7 .7-.9 .2-1.2M742.3 327.1l.7 .4M742.4 327.6a4.2 4.2 0 0 1-2.5 3.6M742.5 327.5v.1M743.8 336.1l3.4 3.5"/>
<path d="M744.7 334l-.9 2.1M746.7 332.9a1.26 1.26 0 0 1-2 1.1M746.7 332.9l1.6 .4M746.7 330.6v2.3M747.2 339.6a20.2 20.2 0 0 0 8.2 4.5M747.9 325.2l-3.1 1.7-2.5 .2M748.3 333.3a3.4 3.4 0 0 1-4.5 2.8M748.3 333.3l2.9 3M748.3 332.5v.8M749.3 326.4a7.5 7.5 0 0 1-6.3 1.1M751.2 336.3a3.7 3.7 0 0 1-4 3.3M751.2 336.3l4.1 3.8"/>
<path d="M751.2 335.4v.9M752.1 322.3l-4.2 2.9M752.1 321.6v.7M754.3 320.8l-2.2 .8M754.3 320.8l.4 1M754.7 321.8l-2.6 .5M755.3 339.2v.9M755.6 321.9l-6.2 4.5-1.5-1.2M759.7 320.3l-3.7 .2M759.9 320.4l-3.9 .3M776.4 339.7l-1.6 1.5M777.1 338.9l.9 1"/>
<path d="M777.6 339l-2.8 2.2M778 339.9a15.9 15.9 0 0 1-7.6 4.6l-.3-.2-.1-.7 1-1.9-4.1 2.9M780.4 337.4l-2.4 2.5M780.5 337.5a48.2 48.2 0 0 1-15.6 11.1M179.9 358.7a19.9 19.9 0 0 0 10.4 17.3 42.4 42.4 0 0 0 43.4-.1 19.3 19.3 0 0 0 9.2-15.1M180 350.9l-.1 8a16.6 16.6 0 0 0 9.1 13.9 47.2 47.2 0 0 0 42.9 2 19.3 19.3 0 0 0 10.9-12.3l.6-9.7M180.4 342.4a19.9 19.9 0 0 1 11.2-16.4 43 43 0 0 1 41.5 1.2 20.3 20.3 0 0 1 10.4 17.3M205.2 341.5l1 .5M205.2 341.5l-3.8 2.4v.2M205.2 341.5l-3.8 2.6M206.2 342l-3.8 2.7a23.4 23.4 0 0 0 14.2 1.9l-1.9-3.4M206.2 342l.5 .7"/>
<path d="M206.7 342.7l-.1 3.3M206.7 342.7l-3.5 2.4M214.1 343.7l-.2 3M214.1 343.7l1.6 3.1M214.7 343.2l-.6 .5M215.9 343l-1.2 .2M215.9 343l.5 .1 1.7 3.2M226.6 340.6a12.1 12.1 0 0 1-8.5 5.8M243.5 344.3l-.1 8a15.3 15.3 0 0 1-7.8 12.5 46.1 46.1 0 0 1-38.9 3.7 27.8 27.8 0 0 1-15.1-11.2l-1.1-2.8-.5-2.9 .4-9.2a16.5 16.5 0 0 0 9.1 14.4 47.2 47.2 0 0 0 42.8 1.9 19.3 19.3 0 0 0 11-12.2l.2-2M364.5 353.7l-3.2 .9M366.1 352.5l-1 .5M366.1 352.5h.1"/>
<path d="M366.1 352.5l.5-.1-2.2 1.3M366.1 352.5l.3-.1-3.2 1.5M755.3 340.1a3.6 3.6 0 0 0 .1 4M755.3 340.1l2.6 .7M755.4 344.1l4.7 1.3M760 341.3a3.6 3.6 0 0 0 .1 4.1M764.9 348.6l-.1 .1M765.1 342.5l1.8 2.1M766.9 344.6l-3.7 1.2-3.1-.4M766.9 344.6a3.4 3.4 0 0 1-2 4M771.3 341.5l-.9 1.8M773.9 340.6a.61 .61 0 0 0 .2 .6 .61 .61 0 0 0 .7 0"/>
<path d="M774.4 340.6l.4 .6M774.6 341.3l-2.9 2.2-1 .2-.3-.3 .1-.6M8.6 370.6h5M223.9 365.9l120.6 66.7M851.8 370.6h5M696.9 414.2v42.6M710.9 414.2v42.6M735.9 414.2v42.6M837.7 404.3l3.7 6.3h-7.3zM851.8 414.2h-169.4v57.9M682.4 422.1h169.4M682.4 430.1h169.4"/>
<path d="M682.4 439.8h169.4M8.6 459.5h5M682.4 456.8h169.4M682.4 447.9h169.4M851.8 459.5h5M620.1 472.1v76.2M709 472.1v76.2M851.8 472.1h-295.2v76.2M709 494.4h142.8M556.6 517.8h152.4M620.1 510.2h88.9M679.3 510.2v38.1"/>
<path d="M556.6 525.4h152.4M592.8 537.1l14.3-2.6v10.2l-14.3-2.6zM620.1 533h231.7M825.1 533v7.7M118.4 548.4v5M223.1 548.4v5M327.9 548.4v5M432.7 548.4v6.3M432.7 548.4l1.7 3.1h-3.6zM432.7 548.4l-1.2 3.1M432.7 548.4l-.6 3.1M432.7 548.4l1.1 3.1"/>
<path d="M432.7 548.4l.4 3.1M537.5 548.4v5M620.1 540.7h231.7M642.2 548.4v5M747 548.4v5M756.5 540.7v7.6M801 540.7v7.6"/>
<circle cx="617.6" cy="215.2" r="6.2"/>
<circle cx="547.9" cy="280.1" r="6.2"/>
<circle cx="447.7" cy="370.8" r="6.2"/>
<circle cx="349.9" cy="435.6" r="6.2"/>
<circle cx="569.4" cy="539.6" r="2.78"/>
<circle cx="569.4" cy="539.6" r="5.2"/>
</g>
<path d="M611.6 539.6h-25.7" fill="none" stroke="#000" stroke-width=".42" stroke-dasharray="15.2 1.3 1.3 1.3" stroke-dashoffset="4.3"/>
<path d="M577.5 539.6h-16.1" fill="none" stroke="#000" stroke-width=".42" stroke-dasharray="15.2 1.3 1.3 1.3" stroke-dashoffset="9.1"/>
<path d="M569.5 547v-14.8" fill="none" stroke="#000" stroke-width=".42" stroke-dasharray="15.2 1.3 1.3 1.3" stroke-dashoffset="7.4"/>
<path d="M534.9 166.9l.3 .2v-.3zM454.6 226v.3l.3-.1zM356.6 323.8l.3 .2-.1-.3zM223.7 365.7l.3 .3z" fill="#000"/>
<path d="M418.7 244.8l.1 1.7-.4 1.4a2.99 2.99 0 0 1-4.1 .6" fill="none" stroke="#000" stroke-width=".42" stroke-dasharray="6.3 1.3 1.3 1.3 1.3 1.3" stroke-dashoffset="5.7"/>
<path d="M409.8 241.9a2.82 2.82 0 0 1 1-3 2.82 2.82 0 0 1 3.2-.2 9.1 9.1 0 0 1 4.7 6.1" fill="none" stroke="#000" stroke-width=".42" stroke-dasharray="6.3 1.3 1.3 1.3 1.3 1.3" stroke-dashoffset="2.2"/>
<path d="M270.2 315.1l32.1-22" fill="none" stroke="#000" stroke-width=".42" stroke-dasharray="6.3 1.3 1.3 1.3 1.3 1.3" stroke-dashoffset="2.8"/>
<path d="M270.3 315.1h-.1" fill="none" stroke="#000" stroke-width=".42" stroke-dasharray="6.3 1.3 1.3 1.3 1.3 1.3"/>
<path d="M233.3 340.5l37-25.4" fill="none" stroke="#000" stroke-width=".42" stroke-dasharray="6.3 1.3 1.3 1.3 1.3 1.3" stroke-dashoffset="-.2"/>
<path d="M226.4 345.3l6.9-4.8" fill="none" stroke="#000" stroke-width=".42" stroke-dasharray="6.3 1.3 1.3 1.3 1.3 1.3" stroke-dashoffset="5.3"/>
<path d="M490.1 191.8l-33.9 23.2M452.6 217.5l-33.8 23.1" fill="none" stroke="#000" stroke-width=".42" stroke-dasharray="6.3 1.3 1.3 1.3 1.3 1.3" stroke-dashoffset="1.7"/>
<text font-size="7.1" x="733.4" y="546.9">D</text>
<g font-size="7">
<text x="746.1" y="510.5">CASTER ASSEMBLY</text>
<text x="769.3" y="538.6">SA-00046</text>
<text x="838.9" y="538.6">B</text>
</g>
<g font-size="6.5">
<text x="64.2" y="11.9">8</text>
<text x="169" y="12">7</text>
<text x="273.6" y="11.9">6</text>
<text x="378.5" y="11.9">5</text>
<text x="483.3" y="12">4</text>
<text x="588.1" y="11.9">3</text>
<text x="692.9" y="12">2</text>
<text x="797.6" y="12">1</text>
<text x="6.7" y="61.8">F</text>
<text x="854.8" y="61.8">F</text>
<text x="6.5" y="150.7">E</text>
<text x="854.6" y="150.7">E</text>
<text x="6.3" y="239.5">D</text>
<text x="854.5" y="239.5">D</text>
<text x="6.3" y="328.3">C</text>
<text x="854.5" y="328.4">C</text>
<text x="6.4" y="417.3">B</text>
<text x="854.7" y="417.2">B</text>
<text x="6.5" y="506.1">A</text>
<text x="854.7" y="506.1">A</text>
<text x="64.1" y="555.9">8</text>
<text x="169" y="555.8">7</text>
<text x="273.6" y="555.9">6</text>
<text x="378.4" y="555.8">5</text>
<text x="483.3" y="555.9">4</text>
<text x="588" y="555.9">3</text>
<text x="692.8" y="555.9">2</text>
<text x="797.6" y="555.9">1</text>
</g>
<g font-size="5.5">
<text x="646.5" y="478.6">TOLERANCES</text>
<text x="643.1" y="484.6">X</text>
<text x="656.5" y="484.6">= ± 0.5</text>
<text x="643.1" y="490.1">X.X</text>
<text x="656.5" y="490.1">= ± 0.25</text>
<text x="643.1" y="495.9">X.XX = ± 0.13</text>
<text x="631.7" y="501.7">ANGLES = ± 1°</text>
</g>
<text font-size="5.3" x="571.3" y="493">MILLIMETERS</text>
<g font-size="4.9">
<text x="786.5" y="482.1">400 CONVENTION WAY</text>
<text x="786.6" y="487.4">REDWOOD CITY, CA 94063</text>
<text x="626.6" y="507.9">UNLESS OTHERWISE SPECIFIED</text>
<text x="712.1" y="538.2">DWG NUMBER</text>
<text x="779.8" y="546.3">1:2</text>
<text x="825" y="546.3">1 of 1</text>
</g>
<g font-size="4.5">
<text x="558.6" y="523.2">DO NOT SCALE DRAWING</text>
<text x="558.5" y="530.6">THIRD ANGLE PROJECTION</text>
</g>
<g font-size="4.4">
<text x="685" y="523.2">04APR17</text>
<text x="684.6" y="530.8">22MAR18</text>
</g>
<g font-size="4.2">
<text x="722.1" y="20.5">REVISION TABLE</text>
<text x="630.1" y="28.5">ECO</text>
<text x="645.7" y="28.5">REVISION</text>
<text x="717.8" y="28.5">DESCRIPTION</text>
<text x="801.4" y="28.5">DATE</text>
<text x="823.7" y="28.5">APPROVED</text>
<text x="652" y="36.5">A01</text>
<text x="701.6" y="36.5">INITIAL RELEASE FOR QUOTE</text>
<text x="798.2" y="36.5">03FEB17</text>
<text x="821.7" y="36.5">J UMHOEFER</text>
<text x="652" y="44.8">A02</text>
<text x="714.3" y="44.8">UPDATED NOTES</text>
<text x="798" y="44.8">21APR17</text>
<text x="821.7" y="44.8">J UMHOEFER</text>
<text x="23.9" y="51.8">NOTES, UNLESS OTHERWISE SPECIFIED:</text>
<text x="654.4" y="53.3">B</text>
<text x="680.9" y="53.3">REMOVED VENDOR AND VENDOR P/N FROM BOM</text>
<text x="797.7" y="53.3">22MAR18</text>
<text x="821.7" y="53.3">J UMHOEFER</text>
<text x="23.9" y="62.3">1. REFER TO BOM FOR COMPLETE AND CURRENT LIST OF MATERIALS.</text>
<text x="29.7" y="67.5">VENDOR NAME AND VENDOR PN ARE FOR REFERENCE ONLY.</text>
<text x="23.9" y="78">2. COMPONENTS SHOWN WITHOUT ITEM NUMBERS ARE FOR REFERENCE</text>
<text x="29.7" y="83.2">ONLY AND REPORT TO UPPER LEVEL ASSEMBLIES.</text>
<text x="23.9" y="93.7">3. SOME HARDWARE NOT SHOWN FOR CLARITY.</text>
<text x="23.9" y="104.2">4. COMPONENTS MUST BE RoHS COMPLIANT AND TRACEABILITY OF SUCH</text>
<text x="29.7" y="109.4">MUST BE MADE AVAILABLE UPON REQUEST.</text>
<text x="23.9" y="119.9">5. FOLLOW MANUFACTURER'S ASSEMBLY INSTRUCTIONS AND ESD HANDLING</text>
<text x="29.7" y="125.1">PRACTICES.</text>
<text x="23.9" y="135.6">6. THREADED FASTENERS SHALL BE INSTALLED IN ACCORDANCE WITH</text>
<text x="29.7" y="140.8">MANUFACTURERS TORQUE SPECIFICATION UNLESS OTHERWISE SPECIFIED.</text>
<text x="29.7" y="146.1">INSTALLATION TORQUE TO BE:</text>
<text x="33.4" y="156.4">1</text>
<text x="42.2" y="156.5">10</text>
<text x="49.9" y="156.5">1 N-m (89</text>
<text x="72.3" y="156.5">9 lb-in).</text>
<text x="33.4" y="166.9">2</text>
<text x="42.2" y="167">5</text>
<text x="47.5" y="167">0.5 N-m (44</text>
<text x="73.5" y="167">4 lb-in).</text>
<text x="25" y="177.5">7.</text>
<text x="32.1" y="177.5">REFER TO MAYFIELD ROBOTICS QA-00025 FOR GENERAL INSPECTION</text>
<text x="30.9" y="182.7">REQUIREMENTS AND SPECIFIC REQUIREMENTS FOR DIMENSIONS</text>
<text x="30.9" y="187.9">INCLUDING &quot;CC-&quot;, AN OVAL, AND/OR OTHER MODIFIERS.</text>
<text x="25" y="198.4">8. FINAL ASSEMBLY METHOD TO BE REVIEWED AND APPROVED IN WRITING</text>
<text x="30.9" y="203.6">BY MAYFIELD ROBOTICS.</text>
<text x="616.4" y="216.7">1</text>
<text x="546.8" y="281.5">2</text>
<text x="446.5" y="372.2">3</text>
<text x="836.6" y="409.9">B</text>
<text x="688.5" y="419.7">4</text>
<text x="702.7" y="419.7">1</text>
<text x="713.2" y="419.7">CM-00282</text>
<text x="737.9" y="419.7">WHEEL,CASTER</text>
<text x="688.5" y="427.7">3</text>
<text x="702.7" y="427.7">1</text>
<text x="713.2" y="427.7">CM-00284</text>
<text x="737.9" y="427.7">SHROUD,CASTER</text>
<text x="348.7" y="437.1">4</text>
<text x="688.5" y="436.6">2</text>
<text x="702.7" y="436.6">1</text>
<text x="713.2" y="436.6">CM-00264</text>
<text x="737.9" y="436.6">THRUST WASHER,CASTER</text>
<text x="688.5" y="445.4">1</text>
<text x="702.7" y="445.4">1</text>
<text x="713.2" y="445.4">CM-00247</text>
<text x="737.9" y="445.4">BEARING,CASTER</text>
<text x="685.2" y="451.8">ITEM</text>
<text x="699.9" y="453.9">QTY</text>
<text x="718.4" y="451.8">PART</text>
<text x="780.5" y="453.9">DESCRIPTION</text>
<text x="686.2" y="456">NO</text>
<text x="714.9" y="456">NUMBER</text>
<text x="748.5" y="466">BILL OF MATERIALS</text>
<text x="567.1" y="478">UNLESS OTHERWISE</text>
<text x="563.5" y="482.3">SPECIFIED, DIMENSIONS</text>
<text x="581.6" y="486.5">ARE IN</text>
<text x="563.1" y="498.8">INTERPRET DIMENSIONS</text>
<text x="569.4" y="503.1">AND TOLERANCES</text>
<text x="570.1" y="507.3">PER ASME Y14.5M</text>
<text x="566.6" y="515.8">DENOTE TOLERANCE</text>
<text x="570.6" y="511.5">TRAILING ZEROS</text>
<text x="649.3" y="515.8">APPROVED</text>
<text x="688.8" y="515.8">DATE</text>
<text x="650.1" y="523.2">P AUMANN</text>
<text x="652.9" y="530.8">J BECK</text>
</g>
<g font-size="3.5">
<text x="16.9" y="22.9">INFORMATION AND SPECIFICATIONS CONTAINED HEREIN ARE CONFIDENTIAL</text>
<text x="16.9" y="26.4">AND PROPRIETARY. THEY ARE THE PROPERTY OF MAYFIELD ROBOTICS,</text>
<text x="16.9" y="30">AND SHALL NOT BE REPRODUCED OR COPIED OR USED IN WHOLE OR IN PART</text>
<text x="16.9" y="33.5">FOR ANY REASON WITHOUT WRITTEN PERMISSION OF MAYFIELD ROBOTICS.</text>
</g>
<g font-size="2.4">
<text x="621.1" y="520.4">DRAWN BY</text>
<text x="621.1" y="528">DESIGNED BY</text>
<text x="826.3" y="535.7">REV</text>
<text x="710.2" y="543.3">SIZE</text>
<text x="758.1" y="543.3">SCALE</text>
<text x="802.7" y="543.4">SHEET</text>
</g>
</svg>
